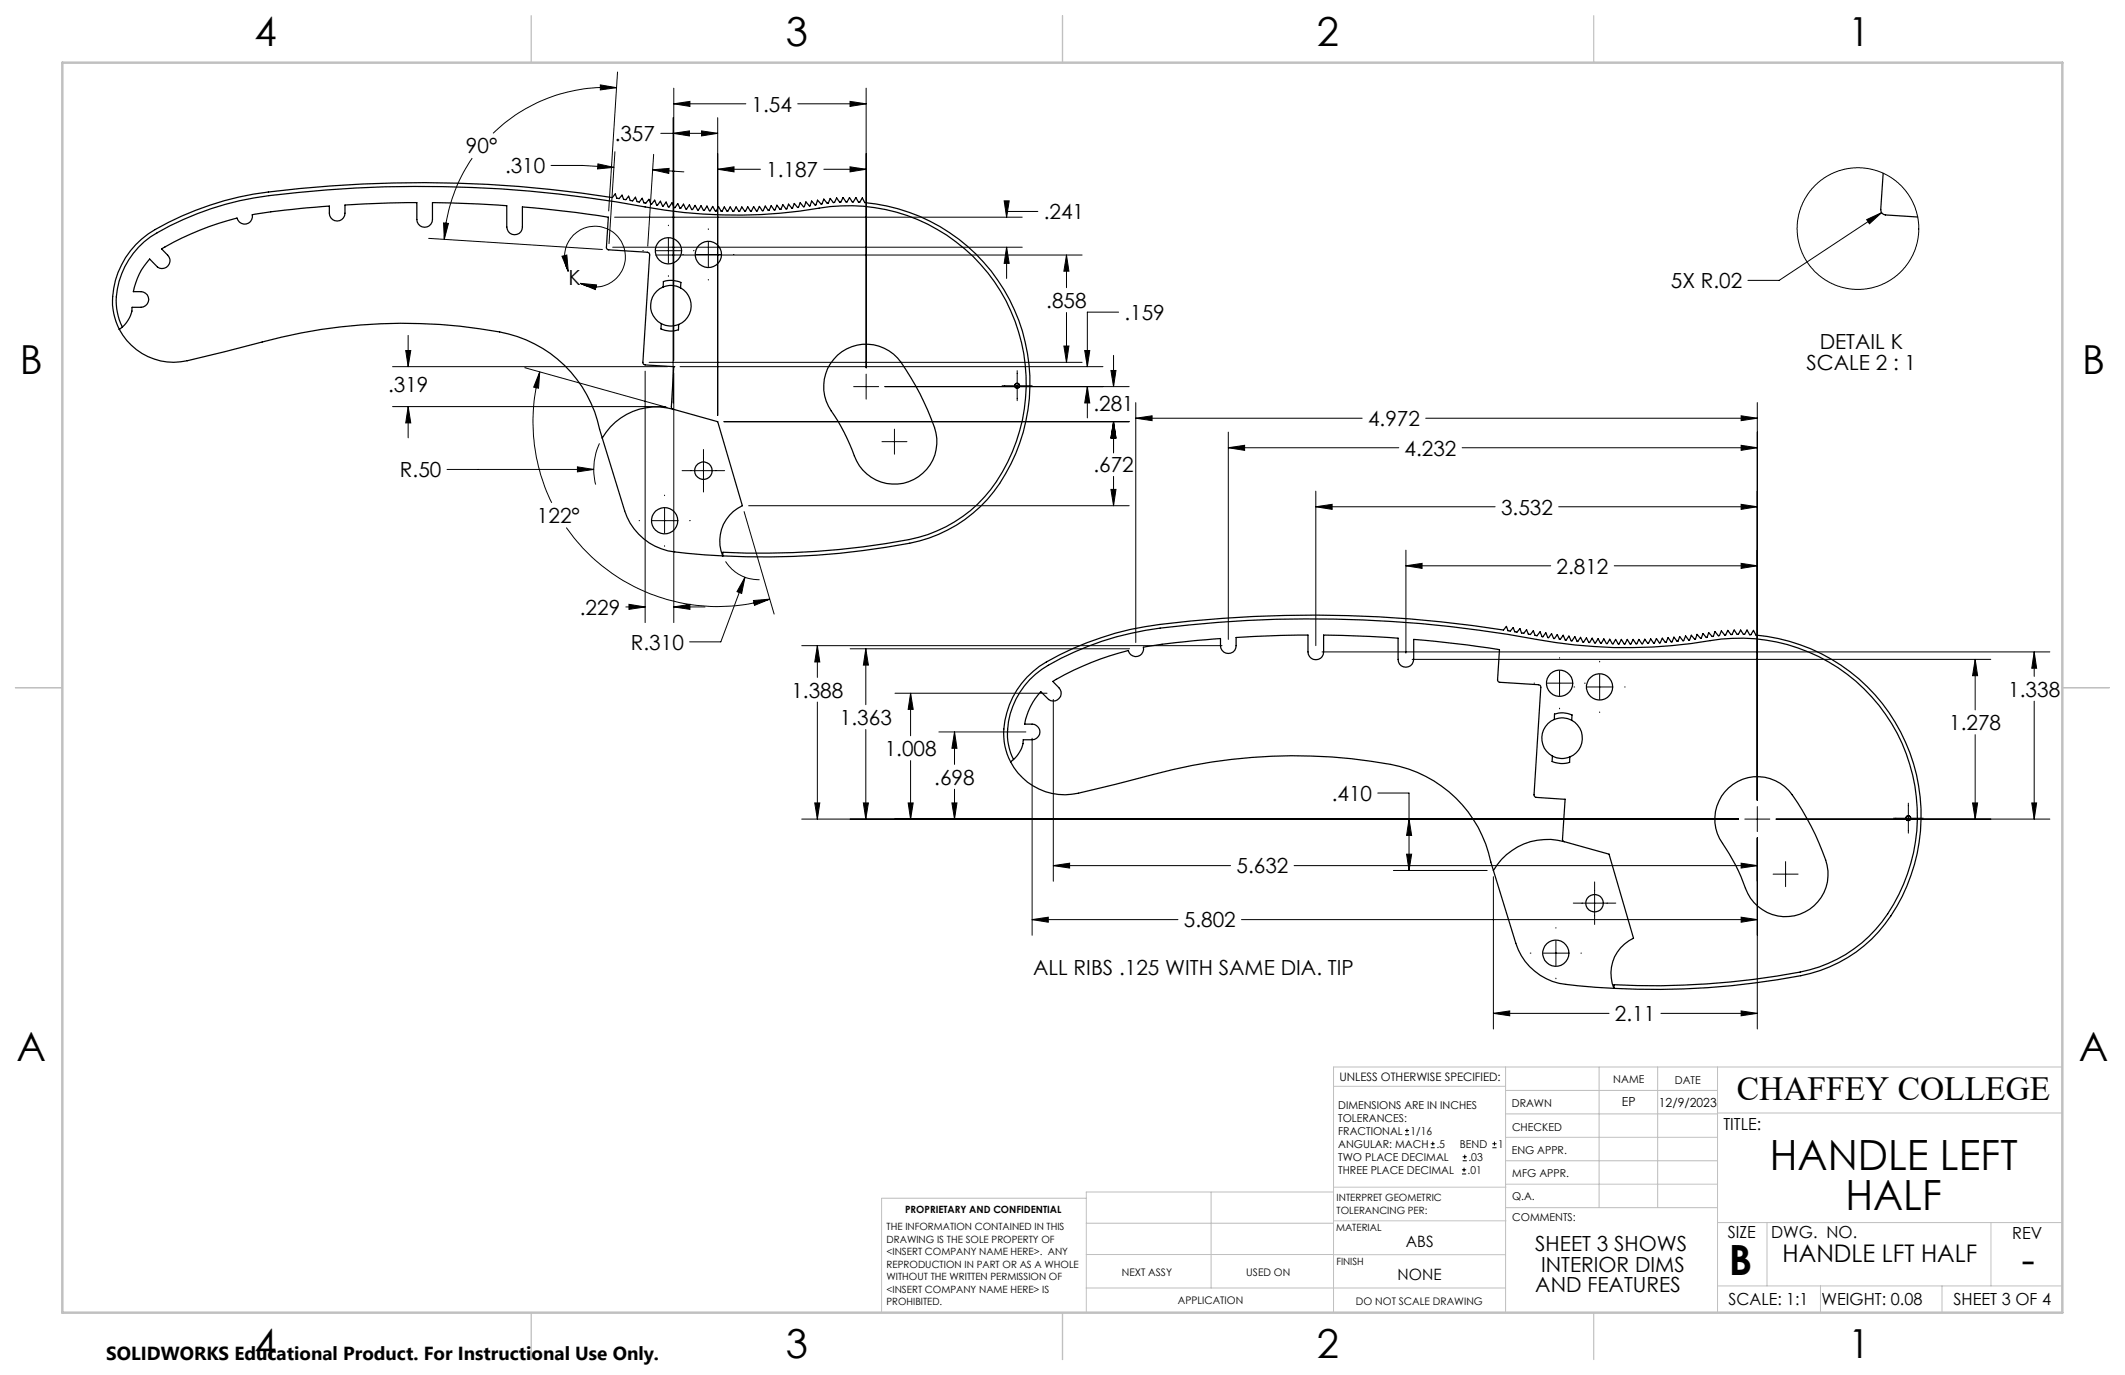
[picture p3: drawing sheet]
<svg xmlns="http://www.w3.org/2000/svg" width="432mm" height="279mm" viewBox="0 0 432 279" stroke-linecap="round" stroke-linejoin="round" font-family="sans-serif">
<g fill="none" stroke="#000" stroke-width=".25">
<path d="M382.7 35.2l-.5 7.4a1.1 1.1 0 0 0 .9 1.1l6.6 .4M134.8 58.3a4.1 4.1 0 0 0-2.6 3.6 4.1 4.1 0 0 0 2.2 3.9M134.8 58.3v-1.1a4.9 4.9 0 0 1 3.6 .2l-.1 1.1M134.8 58.3a4.1 4.1 0 0 1 3.5 .2M138.3 58.5a4.1 4.1 0 0 1 2.1 3.8 4.1 4.1 0 0 1-2.5 3.6M24.2 66.9a13.7 13.7 0 0 1-.2-11.5 17.3 17.3 0 0 1 7.5-8.8 62.1 62.1 0 0 1 23-7.6 251.6 251.6 0 0 1 69.9 1.1l.6-.7 .3 .9 .5 .1 .6-.7 .3 .8 .5 .1 .5-.7 .4 .8 .5 .1 .5-.7 .4 .9 .4 .1 .6-.8 .3 .9 .3 .1 .8-.8 .4 1h.1l.6-.8 .4 1h.2l.6-.8 .4 1h.2l.6-.8 .5 1 .7-.9 .4 1h.2l.5-.8 .5 .9h.1l.6-.8 .5 1 .7-.9 .4 1h.2l.6-.9 .4 1h.2l.6-.9 .4 1h.2l.6-.9 .4 .9h.2l.5-.9 .5 1h.2l.5-.9 .5 .9h.2l.5-.8 .5 .8h.2l.5-.8 .5 .9h.2l.5-.9 .5 .9h.2l.4-.9 .6 .8h.2l.4-.9 .7 .9 .5-.9 .6 .9h.2l.4-1 .6 .9h.1l.5-.9 .7 .9 .5-1 .6 .9h.2l.4-1 .6 .8h.2l.4-.9 .6 .8h.2l.3-.9 .7 .8h.1l.4-1 .7 .9h.1l.4-1 .8 .8 .4-1 .8 .8 .3-.9 .8 .8 .4-1 .7 .8 .2-.1 .4-.9 .7 .8h.2l.4-1 .7 .9 .2-.1 .4-.9 .6 .9h.3l.4-1 .6 .9h.2l.5-.9 .6 .9h.2l.5-.9 .5 1h.3l.5-.9 .5 1a36.8 36.8 0 0 1 24.9 60.3 28.4 28.4 0 0 1-15.7 8.9 158.2 158.2 0 0 1-38 2.6M24.2 66.9a12.7 12.7 0 0 0 15.7 5.9l7.7-1.8a130.8 130.8 0 0 1 29.7-5.2 103.2 103.2 0 0 1 26.1 2.1 25.3 25.3 0 0 1 18.4 19.4l5.1 16.5a12.3 12.3 0 0 0 11.4 8.5l8.6 .7M24.9 66.5a13.2 13.2 0 0 1 .5-12.3 16.3 16.3 0 0 1 6.5-6.9 60.6 60.6 0 0 1 22.7-7.5 257.2 257.2 0 0 1 80.4 2.9 104.9 104.9 0 0 0 33.7-.7 36 36 0 0 1 35.6 18.9 36 36 0 0 1-4.2 40.1 27.8 27.8 0 0 1-15.4 8.6 161.9 161.9 0 0 1-37.8 2.6v.8M24.9 66.5l-.7 .4M24.9 66.5a5.4 5.4 0 0 0 1.9-4v-.1h1.8a1.59 1.59 0 0 0 1.6-1.5 1.59 1.59 0 0 0-1.6-1.6h-1.5a13.5 13.5 0 0 1 3.3-6.7l1.6 1.7a1.59 1.59 0 0 0 2.1-.3 1.59 1.59 0 0 0 0-2.1l-1.3-1.3a52.2 52.2 0 0 1 15.4-6.3 1.59 1.59 0 0 0 1.8 1.2 1.59 1.59 0 0 0 1.3-1.9 131.5 131.5 0 0 1 15.6-1.7 2.51 2.51 0 0 0 .7 2.7 1.59 1.59 0 0 0 2.5-1.3v-1.6l9.1-.5h5.5v3.4a1.59 1.59 0 0 0 1.6 1.6 1.59 1.59 0 0 0 1.6-1.6v-3.4l9.4 .3 5.7 .3v4.3a1.59 1.59 0 0 0 1.6 1.6 1.59 1.59 0 0 0 1.6-1.6v-4a242.1 242.1 0 0 1 17.4 2l-.4 6.1 .2 .5 8.2 .6a.49 .49 0 0 1 .4 .5l-1.4 22 .5 .4 5.8 .3M134.4 65.8l-.1 1.1a4.9 4.9 0 0 0 3.6 .1v-1.1M134.4 65.8a4 4 0 0 0 3.5 .1"/>
<path d="M136.9 74.5h.1M136.9 74.5l-.5 8.1 .1 .4 .3 .1M170.2 72.2a8.7 8.7 0 0 1 12.9 1.4 52.1 52.1 0 0 1 7.1 14.3 8.6 8.6 0 0 1-6.1 10.2 8.6 8.6 0 0 1-10.5-5.5 43.6 43.6 0 0 0-5.3-10 8.6 8.6 0 0 1 1.9-10.4zM136.8 83.1l9 2.6 5 17.1a7.8 7.8 0 0 0-3.9 10.2M136.8 83.1a12.7 12.7 0 0 0-14.4 5.9M205.4 154.8a13.3 13.3 0 0 1-.3-11.6 18.3 18.3 0 0 1 10.2-10.1 63.2 63.2 0 0 1 20.3-6.2 251.6 251.6 0 0 1 69.9 1.1l.6-.7 .3 .9h.5l.6-.7 .3 .9h.5l.6-.7 .3 .9 .4 .1 .6-.7 .4 .8 .4 .1 .6-.7 .3 .9 .4 .1 .6-.8 .4 1h.2l.6-.8 .4 1h.2l.6-.8 .4 1h.2l.5-.9 .5 1 .7-.8 .5 1h.1l.6-.8 .5 .9h.1l.6-.8 .5 1h.1l.6-.9 .4 1h.2l.6-.9 .5 1h.1l.5-.9 .5 .9h.2l.5-.8 .5 .9h.2l.5-.9 .5 1h.2l.5-.9 .5 .9h.2l.5-.9 .5 .9h.2l.5-.9 .5 .9h.2l.5-.9 .5 .9h.2l.5-.9 .5 .9h.2l.4-.9 .6 .9h.2l.4-.9 .6 .8h.2l.4-.9 .6 .9h.2l.4-.9 .6 .8h.1l.5-.9 .6 .8h.2l.3-.9 .7 .8h.2l.3-.9 .7 .8h.2l.3-.9 .7 .8h.1l.4-1 .6 .9 .2-.1 .4-.9 .8 .8 .3-1 .9 .8 .3-1 .8 .8 .4-.9 .7 .7h.2l.4-1 .7 .9h.2l.4-1 .6 .8h.2l.5-.9 .6 .8h.2l.5-.9 .6 .9h.2l.5-.9 .6 .9h.2l.5-.9 .5 1h.3l.5-.9 .5 .9 2.3 .3a36.8 36.8 0 0 1 22.6 60.1 28.4 28.4 0 0 1-15.8 8.9 158.2 158.2 0 0 1-38 2.5M205.4 154.8a12.6 12.6 0 0 0 15.6 5.9l7.7-1.8a129.7 129.7 0 0 1 29.7-5.2 103.2 103.2 0 0 1 26 2.1 25.3 25.3 0 0 1 18.5 19.4l5.1 16.5a12.3 12.3 0 0 0 11.4 8.5l8.5 .6M206 154.3a13.2 13.2 0 0 1 .4-12.2 16.3 16.3 0 0 1 6.6-6.9 60.6 60.6 0 0 1 22.7-7.6 257.2 257.2 0 0 1 80.4 3 104.9 104.9 0 0 0 33.6-.7 36 36 0 0 1 35.7 18.8 36 36 0 0 1-4.3 40.1 27.2 27.2 0 0 1-15.3 8.7 161.9 161.9 0 0 1-37.8 2.6l-.1 .7M206 154.3l-.6 .5M206 154.3a5.4 5.4 0 0 0 1.9-3.9v-.1h1.8a1.59 1.59 0 0 0 1.6-1.6 1.59 1.59 0 0 0-1.6-1.6h-1.5a13.1 13.1 0 0 1 3.3-6.6l1.6 1.6a1.59 1.59 0 0 0 2.1-.2 1.59 1.59 0 0 0 0-2.2l-1.3-1.2a52.1 52.1 0 0 1 15.4-6.3 1.57 1.57 0 0 0 1.8 1.2 1.57 1.57 0 0 0 1.2-1.9 131.5 131.5 0 0 1 15.7-1.7 2.51 2.51 0 0 0 .7 2.7 1.59 1.59 0 0 0 2.5-1.3v-1.7l9.1-.4 5.5-.1v3.5a1.59 1.59 0 0 0 1.6 1.6 1.59 1.59 0 0 0 1.6-1.6v-3.5l9.4 .3 5.7 .4v4.3a1.59 1.59 0 0 0 1.6 1.6 1.59 1.59 0 0 0 1.6-1.6v-4.1a244.4 244.4 0 0 1 17.4 2.1l-.4 6.1 .2 .4 8.1 .6a.49 .49 0 0 1 .5 .6l-1.4 21.9 .4 .4 5.9 .4M315.5 153.6l-.1 1.1a4.9 4.9 0 0 0 3.5 .2l.1-1.1M315.5 153.6a4 4 0 0 0 3.5 .2"/>
<path d="M315.8 146.2a4.1 4.1 0 0 0-2.5 3.6 4.1 4.1 0 0 0 2.2 3.8M315.8 146.2l.1-1.1a4.9 4.9 0 0 1 3.5 .2v1.1M315.8 146.2a4 4 0 0 1 3.6 .2M319.4 146.4a4.1 4.1 0 0 1 2.1 3.8 4.1 4.1 0 0 1-2.5 3.6M317.9 171l9.1 2.6 4.9 17a7.8 7.8 0 0 0-4 10.2M317.9 171a12.7 12.7 0 0 0-14.4 5.9M318 162.4h.1M318 162.4l-.5 8.1v.3l.4 .2M351.3 160.1a8.6 8.6 0 0 1 12.9 1.4 52.1 52.1 0 0 1 7.1 14.3 8.6 8.6 0 0 1-6.1 10.1 8.6 8.6 0 0 1-10.5-5.4 40.2 40.2 0 0 0-5.3-10.1 8.6 8.6 0 0 1 1.9-10.3z"/>
<circle cx="135.8" cy="51" r="2.67"/>
<circle cx="144" cy="51.7" r="2.66"/>
<circle cx="206.7" cy="78.4" r=".47"/>
<circle cx="206.7" cy="78.4" r=".51"/>
<circle cx="142.9" cy="95.7" r="1.76"/>
<circle cx="135.1" cy="105.8" r="2.66"/>
<circle cx="316.9" cy="138.8" r="2.67"/>
<circle cx="325" cy="139.6" r="2.66"/>
<circle cx="387.8" cy="166.3" r=".47"/>
<circle cx="387.8" cy="166.3" r=".5"/>
<circle cx="316.1" cy="193.7" r="2.66"/>
<circle cx="324" cy="183.5" r="1.77"/>
</g>
<g fill="none" stroke="#000" stroke-width=".2">
<path d="M122 17.3l3.3 .5-3.3 .5zM125.3 17.8a33 33 0 0 0-25.1 9.3M125.5 14.6l-1.8 28.3M136.9 17.9v55.3M176 17.9v56.9M96 32.1a33.1 33.1 0 0 0-5.7 16.5M112 33.6h6.3l6.4 .4M121.5 33.3l3.2 .7-3.3 .3zM125 30.8l-1.2 18.7M132.6 34.5l3.4-.3-.1 1zM132.6 34.5l6.4 .4M132.8 31.4l-1.2 18.6"/>
<path d="M134.3 27.1h11.5M136.8 27.1l3.3-.5v1zM136.8 23.9v58M136.9 21.1l3.3-.5v1zM136.9 21.1h14.7M142.6 26.6l3.2 .5-3.2 .5zM145.8 34.4l3.4-.5v1zM145.8 23.9v60.5M145.8 34.4h8.7M162.1 21.1h13.9M167.4 34.4h8.6M172.7 33.9l3.3 .5-3.3 .5z"/>
<path d="M172.7 20.6l3.3 .5-3.3 .5zM87.1 48.4l35.3 2.3M90.1 45.3l1 .1-.8 3.2zM114.2 52.1l1-.3 .3 3.3zM115.5 55.1a6.2 6.2 0 0 1 4.3-9 6.2 6.2 0 0 1 7.2 7.1 6.2 6.2 0 0 1-9.1 4.4M117.9 57.6l3.3 .3-.2 .9zM124.5 50.2h83.2M124.9 44.1h82.8M130.6 50.9h.1M133.3 51.8h86.6M133.3 50.9h5.1M135.8 45.8v.1"/>
<path d="M135.8 48.4v5.1M135.8 56v.2M138.7 51.7h.2M140.9 50.9h.1M141.4 51.7h5.1M143.9 46.5v.1M143.9 49.2v5.1M143.9 56.8v.1M149 51.7h.2M204 40.8h1.1l-.6 3.3zM204.5 50.2l.6 3.3h-1.1zM204.5 50.2v6.4"/>
<path d="M210.9 43h-6.4v1.1M216.7 51.8l.5 3.3h-1zM216.7 51.8v6.7M379.3 44.6l3-1.4-2.4 2.3zM382.3 43.2l-20.8 13.8h-6.3M79.8 74.5h55.8M82.4 71.2h1.1l-.6 3.3zM82.9 68.2v6.3M106.6 74.7l29 8.1M109.7 75.6l-.3 3.3-1-.2zM109.7 75.6a37.5 37.5 0 0 0 2.4 26.6M131.1 75.4v51.1"/>
<path d="M131.9 73.6h88M136.9 75.8v50.7M138.2 74.5h85.9M173.5 78.6h5M176 76v5.1M179.8 78.6h49.6M203.6 78.4h6.1M206.7 75.3v6.1M216.2 70.3h1l-.5 3.3zM216.7 63.5v10.1M220.4 71.2h1l-.5 3.3zM220.9 78.6l.5 3.3h-1z"/>
<path d="M220.9 78.6v6.3M225.7 75.3h1.1l-.5 3.3zM226.3 72.2v6.4M227.3 63.4h-6.4v11.1M79.8 82.6h55.3M82.9 82.6l.6 3.3h-1.1zM82.9 82.6v6.4M90.8 95.4h29.9M117.3 94.9l3.3 .5-3.3 .5zM121.8 90.1a12.8 12.8 0 0 0-.8 8.4M138.6 95.6h8.6M142.9 91.3v8.7"/>
<path d="M147.1 85.7h82.3M179.2 89.7h5.1M181.8 87.2v5.1M225.7 99.4h1.1l-.5 3.4zM226.3 85.7l.5 3.3h-1.1zM226.3 85.7v6.3M226.3 96.8v6M230.8 85l3.3-.5v1zM230.8 81.8v48.8M230.8 85h46M249.6 91l3.3-.5v1zM249.6 87.8v42.1"/>
<path d="M249.6 91h34.6M267.4 99.8v31.4M289.7 85h67.4M297.1 91h60M353.8 90.5l3.3 .5-3.3 .5zM353.8 84.5l3.3 .5-3.3 .5zM357.1 81.8v80.8M115.1 107.2a37.6 37.6 0 0 0 41.3 14.5M129.9 105.8h.1M132.5 105.8h5.1M135 100.6v.1M135 103.3v5"/>
<path d="M135 110.9v.1M140.1 105.8h.2M147.4 114.1a8 8 0 0 0 6.9 3.7M151.2 104l6.1 20.8M151.4 117.3l-.7 3.3-.9-.4zM151.4 117.3l-4.9 13.1h-6.4M152.1 102.8h77.3M267.4 103l3.3-.5v1zM267.4 103h36.4M285.7 115l3.3-.5v1zM285.7 111.8v20.9M285.7 115h29.4"/>
<path d="M316.7 103h40.4M328 115h29.1M353.8 114.5l3.3 .5-3.3 .5zM353.8 102.5l3.3 .5-3.3 .5zM127.2 123.3h3.9M127.8 122.8l3.3 .5-3.3 .5zM136.9 123.3l3.3-.5v1zM136.9 123.3h6.4M153.1 122l3.3-.3-3.1 1.3zM162.9 131.2h85.4M166.1 131.2l.5 3.3h-1zM166.1 131.2v6.5"/>
<path d="M172.8 131.8h56.7M175.9 131.8l.6 3.3h-1.1zM175.9 131.8v11.4M268.6 132.5h147.9M286.9 134h117.6M311.7 138.8h.1M314.4 138.8h5M316.9 133.6v.1M316.9 136.3v5.1M319.8 139.6h.2M322 138.8h.1M322.5 139.6h5.1"/>
<path d="M325 134.4v.1M325 137.1v5M330.1 139.6h.1M401.4 134l.4 3.3h-1zM401.4 134v10.3M413.3 132.5l.5 3.3h-.9zM413.3 132.5v4.9M166.1 142.7v23.7M175.9 148.2v18.2M181.9 140.9h30.9M185 140.9l.6 3.2h-1.1zM185 140.9v8.6"/>
<path d="M185 154.6v11.8M190.8 148.7h17.7M194 148.7l.5 3.3h-1.1zM194 148.7v6.6M209.7 150v40M214 142.1v37M316.9 143.9v.1M325 144.7v.1M401.4 149.3v17.1M413.3 142.5v23.9M162.9 166.4h190.4M165.6 163.2h1l-.5 3.2z"/>
<path d="M175.4 163.2h1.1l-.6 3.2zM184.5 163.2h1.1l-.6 3.2zM193.4 163.2h1.1l-.5 3.2zM194 160.4v6M214 175.9l3.3-.5v1zM214 175.9h36M263 175.9h94.1M280 161.1h6.3v15.8M283.1 176.9h19.1M285.8 173.6h1l-.5 3.3zM286.3 166.4l.5 3.4h-1zM303.5 178.2v30.9"/>
<path d="M324 179.2v8.7M353.8 175.4l3.3 .5-3.3 .5zM354.5 166.4h5.1M357.1 170.3v38.8M357.1 163.9v5.1M360.3 177.6h5.1M360.9 166.4h55.6M362.8 175.1v5.1M384.7 166.3h6.1M387.8 163.2v6.1M400.8 163.2h1l-.4 3.2zM412.9 163.2h.9l-.5 3.2z"/>
<path d="M209.7 186.9l3.3-.5v1zM209.7 186.9h29.7M252.3 186.9h104.8M310.9 193.7h.2M313.6 193.7h5.1M316.2 188.5v.1M316.2 191.1v5.1M316.2 198.8v.1M319.7 183.5h8.6M321.2 193.7h.1M353.8 186.4l3.3 .5-3.3 .5zM303.5 205.9l3.3-.5v1z"/>
<path d="M303.5 205.9h23.5M337.5 205.9h19.6M353.8 205.4l3.3 .5-3.3 .5zM285.5 230.6h.8M285.5 229.7h.8M285.9 229.3v.9M290.7 233.2h.8M290.7 232.4h.8M291.1 232v.8M297.1 238.5h.8M297.1 237.7h.8M297.2 235.9h.9"/>
<path d="M297.2 235.1h.9M297.5 237.3v.8M297.6 234.6v.9M303.2 233.2h.9M303.2 232.4h.9M303.7 232v.8"/>
<circle cx="377.5" cy="46.4" r="12.4"/>
</g>
<g fill="none" stroke="#c0c0c0" stroke-width=".2">
<path d="M305.9 216.8v49.9M324.9 216.8v28.6M336.8 216.8v28.6M349 216.8v49.9M419.1 216.8h-148.1v49.9M271 220.7h34.9M305.9 231.1h43.1M305.9 226.3h43.1M305.9 221.6h43.1M305.9 235.9h43.1M349 226.2h70.1M220.7 248.6h50.3"/>
<path d="M220.7 254.9h50.3M220.7 243.5h-41.6v23.2M246.1 242.2v19.5M271 255h34.9M271 248.1h35M271 242.2h-50.3v24.5M271 241.2h35M305.9 240.6h43.1M306 245.4h43M349 248.4h70.1M359.1 248.4v12.9M404.6 248.4v12.9"/>
<path d="M220.7 261.7h85.2M349 261.3h70.1M369.9 261.3v5.4M394.6 261.3v5.4"/>
</g>
<path d="M108 3.2v9.5M215.9 3.2v9.5M323.8 3.2v9.5M3.1 139.7h9.6M419.1 139.7h9.5M108 266.7v9.6M215.9 266.7v9.6M323.8 266.7v9.6" fill="none" stroke="#c0c0c0" stroke-width=".25"/>
<path d="M12.7 12.7h406.4v254h-406.4z" fill="none" stroke="#c0c0c0" stroke-width=".5"/>
<g fill="#000">
<path d="M117.9 57.6l3.3 .3-.2 .9zM114.2 52.1l1-.3 .3 3.3z"/>
<path d="M151.4 117.3l-1.6 2.9 .9 .4zM109.7 75.6l-.3 3.3-1-.2zM153.1 122l3.3-.3-3.1 1.3zM226.3 85.7l.5 3.3h-1.1zM225.7 99.4h1.1l-.5 3.4zM225.7 75.3h1.1l-.5 3.3zM226.3 85.7l.5 3.3h-1.1zM172.7 33.9l3.3 .5-3.3 .5zM145.8 34.4l3.4-.5v1zM136.8 27.1l3.3-.5v1zM142.6 26.6l3.2 .5-3.2 .5zM82.4 71.2h1.1l-.6 3.3zM82.9 82.6l.6 3.3h-1.1zM172.7 20.6l3.3 .5-3.3 .5zM136.9 21.1l3.3-.5v1zM220.9 78.6l.5 3.3h-1zM220.4 71.2h1l-.5 3.3zM117.3 94.9v1l3.4-.5zM216.7 51.8l.5 3.3h-1zM216.2 70.3h1l-.5 3.3zM204 40.8h1.1l-.6 3.3zM204.5 50.2l.6 3.3h-1.1zM121.5 33.3l3.2 .7-3.3 .3zM132.6 34.5l3.4-.3-.1 1zM122 17.3l3.3 .5-3.3 .5zM90.1 45.3l1 .1-.8 3.2zM127.8 122.8l3.3 .5-3.3 .5zM136.9 123.3l3.3-.5v1zM379.3 44.6l.6 .9 2.4-2.3zM353.8 114.5l3.3 .5-3.3 .5zM285.7 115l3.3-.5v1zM353.8 102.5l3.3 .5-3.3 .5zM267.4 103l3.3-.5v1zM353.8 90.5l3.3 .5-3.3 .5zM249.6 91l3.3-.5v1zM230.8 85l3.3-.5v1zM353.8 84.5l3.3 .5-3.3 .5zM353.8 175.4l3.3 .5-3.3 .5zM214 175.9l3.3-.5v1zM209.7 186.9l3.3-.5v1zM353.8 186.4l3.3 .5-3.3 .5zM400.8 163.2h1l-.4 3.2zM401.4 134l.4 3.3h-1zM413.3 132.5l.5 3.3h-.9zM412.9 163.2h.9l-.5 3.2zM165.6 163.2h1l-.5 3.2zM166.1 131.2l.5 3.3h-1zM175.4 163.2h1.1l-.6 3.2zM175.9 131.8l.6 3.3h-1.1zM184.5 163.2h1.1l-.6 3.2zM185 140.9l.6 3.2h-1.1zM193.4 163.2h1.1l-.5 3.2zM194 148.7l.5 3.3h-1.1zM286.3 166.4l.5 3.4h-1zM285.8 173.6h1l-.5 3.3zM353.8 205.4l3.3 .5-3.3 .5zM303.5 205.9l3.3-.5v1z"/>
</g>
<g font-size="8.5">
<text x="359.6" y="237.7">HANDLE LEFT</text>
<text x="375" y="245.8">HALF</text>
<text x="351.3" y="259">B</text>
<text x="410.8" y="258.9">-</text>
</g>
<g font-size="8.1">
<text x="51.7" y="9.3">4</text>
<text x="159.7" y="9.3">3</text>
<text x="267.6" y="9.3">2</text>
<text x="375.6" y="9.3">1</text>
<text x="4" y="76">B</text>
<text x="423.1" y="76">B</text>
<text x="3.3" y="215.7">A</text>
<text x="422.4" y="215.7">A</text>
<text x="51.7" y="276">4</text>
<text x="159.7" y="276">3</text>
<text x="267.6" y="276">2</text>
<text x="375.6" y="276">1</text>
</g>
<text font-size="6.9" x="352.9" y="223.6">CHAFFEY COLLEGE</text>
<text font-size="4.9" x="362.2" y="256.5">HANDLE LFT HALF</text>
<g font-size="4.2">
<text x="152.7" y="22.7">1.54</text>
<text x="124.9" y="28.7">.357</text>
<text x="94.7" y="31.2">90°</text>
<text x="102.6" y="35.2">.310</text>
<text x="155.7" y="36">1.187</text>
<text x="212.1" y="44.6">.241</text>
<text x="115.5" y="57.9">K</text>
<text x="339.5" y="58.6">5X R.02</text>
<text x="212.6" y="62.5">.858</text>
<text x="228.5" y="65">.159</text>
<text x="369.8" y="70.9">DETAIL K</text>
<text x="367.1" y="75.1">SCALE 2 : 1</text>
<text x="78.9" y="79.8">.319</text>
<text x="222.2" y="83.6">.281</text>
<text x="278" y="86.6">4.972</text>
<text x="222.2" y="95.9">.672</text>
<text x="285.4" y="92.6">4.232</text>
<text x="81.3" y="97">R.50</text>
<text x="109.1" y="106.3">122°</text>
<text x="305" y="104.6">3.532</text>
<text x="316.3" y="116.6">2.812</text>
<text x="117.8" y="124.9">.229</text>
<text x="128.2" y="132">R.310</text>
<text x="160.8" y="141.7">1.388</text>
<text x="408.1" y="141.5">1.338</text>
<text x="170.7" y="147.3">1.363</text>
<text x="396.1" y="148.4">1.278</text>
<text x="179.8" y="153.6">1.008</text>
<text x="189.9" y="159.4">.698</text>
<text x="270.6" y="162.7">.410</text>
<text x="251.3" y="177.5">5.632</text>
<text x="240.6" y="188.5">5.802</text>
<text x="209.9" y="198">ALL RIBS .125 WITH SAME DIA. TIP</text>
<text x="328.1" y="207.5">2.11</text>
<text x="312" y="254.3">SHEET 3 SHOWS</text>
<text x="312" y="262.6">AND FEATURES</text>
<text x="313.1" y="258.4">INTERIOR DIMS</text>
</g>
<text font-size="3.8" x="21.6" y="276.3">SOLIDWORKS Educational Product. For Instructional Use Only.</text>
<g font-size="3.4">
<text x="350.2" y="229.5">TITLE:</text>
<text x="351.1" y="251.6">SIZE</text>
<text x="359.9" y="251.6">DWG. NO.</text>
<text x="408.9" y="251.7">REV</text>
<text x="351.2" y="265.2">SCALE: 1:1</text>
<text x="370.1" y="265.3">WEIGHT: 0.08</text>
<text x="396.9" y="265.2">SHEET 3 OF 4</text>
</g>
<g font-size="3.2">
<text x="285.7" y="253.3">ABS</text>
<text x="284" y="260.1">NONE</text>
</g>
<g font-size="2.5">
<text x="329.6" y="224.8">EP</text>
<text x="337.1" y="224.9">12/9/2023</text>
</g>
<text font-size="2.4" x="272.2" y="219.7">UNLESS OTHERWISE SPECIFIED:</text>
<g font-size="2.2">
<text x="327.8" y="220.1">NAME</text>
<text x="340.3" y="220.2">DATE</text>
<text x="271.9" y="225.3">DIMENSIONS ARE IN INCHES</text>
<text x="271.9" y="227.9">TOLERANCES:</text>
<text x="307.2" y="224.9">DRAWN</text>
<text x="271.9" y="230.6">FRACTIONAL</text>
<text x="271.9" y="233.2">ANGULAR: MACH</text>
<text x="286.6" y="230.6">1/16</text>
<text x="291.9" y="233.2">.5</text>
<text x="296.6" y="233.2">BEND</text>
<text x="304.4" y="233.2">1</text>
<text x="307.3" y="229.8">CHECKED</text>
<text x="271.9" y="238.5">THREE PLACE DECIMAL</text>
<text x="271.9" y="235.9">TWO PLACE DECIMAL</text>
<text x="298.2" y="238.5">.01</text>
<text x="298.4" y="235.9">.03</text>
<text x="307.2" y="234.5">ENG APPR.</text>
<text x="307.3" y="239.2">MFG APPR.</text>
<text x="307.3" y="243.9">Q.A.</text>
<text x="307.3" y="248.1">COMMENTS:</text>
</g>
<g font-size="2.1">
<text x="227.9" y="259.2">NEXT ASSY</text>
<text x="253.3" y="259.2">USED ON</text>
<text x="239.3" y="265">APPLICATION</text>
<text x="275.5" y="265.1">DO NOT SCALE DRAWING</text>
</g>
<g font-size="2">
<text x="271.6" y="244.1">INTERPRET GEOMETRIC</text>
<text x="180.2" y="250">THE INFORMATION CONTAINED IN THIS</text>
<text x="183.9" y="246.4">PROPRIETARY AND CONFIDENTIAL</text>
<text x="271.5" y="250.2">MATERIAL</text>
<text x="271.6" y="246.6">TOLERANCING PER:</text>
<text x="180.2" y="252.5">DRAWING IS THE SOLE PROPERTY OF</text>
<text x="180.2" y="255.1">&lt;INSERT COMPANY NAME HERE&gt;. ANY</text>
<text x="180.2" y="257.6">REPRODUCTION IN PART OR AS A WHOLE</text>
<text x="271.5" y="257">FINISH</text>
<text x="180.2" y="260.1">WITHOUT THE WRITTEN PERMISSION OF</text>
<text x="180.2" y="262.6">&lt;INSERT COMPANY NAME HERE&gt; IS</text>
<text x="180.2" y="265.2">PROHIBITED.</text>
</g>
</svg>
